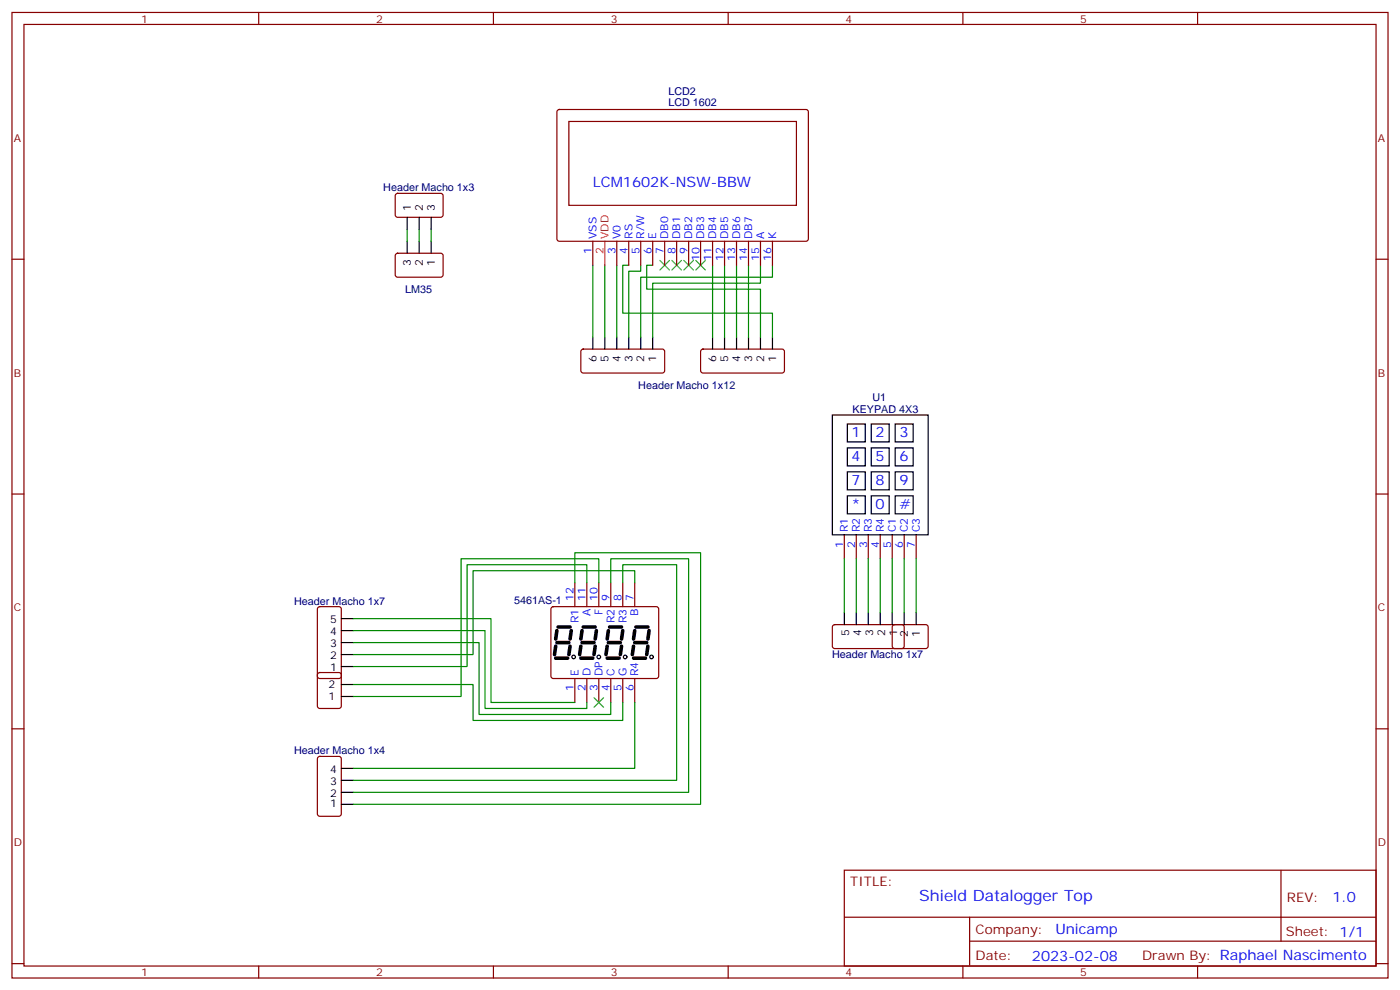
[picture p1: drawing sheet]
<svg xmlns="http://www.w3.org/2000/svg" width="412mm" height="292mm" viewBox="0 0 412 292" stroke-linecap="round" stroke-linejoin="round" font-family="sans-serif">
<g fill="none" stroke="#870000" stroke-width=".35">
<path d="M3.5 3.7h405.4v284.3h-405.4zM7.1 7.2h398.2v277.3h-398.2zM76.2 3.7v3.5M145.3 3.7v3.5M214.5 3.7v3.5M283.6 3.7v3.5M352.8 3.7v3.5M164.3 32.5l.4-.3 73 .1 .4 .6v37.7l-.7 .4h-72.9l-.5-.7v-37.4zM167.6 35.8h67v24.7h-67zM116.7 57.1l.4-.2 13 .1 .4 .6v6l-.7 .4-13-.1-.4-.6v-5.7zM3.5 76.3h3.6M116.7 74.8l.4-.2h13l.4 .7v5.9l-.7 .4h-13l-.4-.7v-5.6z"/>
<path d="M174.6 71v7.1M181.7 71v7.1M185.2 71v7.1M188.7 71v7.1M192.3 71v7.1M195.8 71v7.1M199.3 71v7.1M202.8 71v7.1M206.4 71v7.1M209.9 71v7.1M213.4 71v7.1M217 71v7.1"/>
<path d="M220.5 71v7.1M224 71v7.1M227.5 71v7.1M405.3 76.3h3.6M171.3 103l.5-.2 23.6 .1 .4 .6-.1 5.9-.6 .5-23.6-.1-.4-.7v-5.6zM206.6 103l.5-.2 23.5 .1 .5 .6-.1 5.9-.6 .5-23.6-.1-.4-.7v-5.6zM3.5 145.5h3.6M248.7 157.5v7M252.2 157.5v7M255.8 157.5v7M259.3 157.5v7M262.8 157.5v7"/>
<path d="M266.3 157.5v7M269.9 157.5v7M405.3 145.5h3.6M93.7 178.9l.5-.3h5.6l.7 .5v20l-.4 .7h-5.9l-.7-.4v-20zM162.5 178.9l.5-.3 30.6 .1 .4 .7v20l-.7 .4-30.6-.1-.4-.6v-19.7zM169.3 171.6v7M172.9 171.6v7M176.4 171.6v7M179.9 171.6v7M183.4 171.6v7M187 171.6v7M93.7 198.3l.5-.3h5.6l.7 .5v9.4l-.4 .7h-5.9l-.7-.4v-9.4z"/>
<path d="M169.3 199.8v7.1M172.9 199.8v7.1M176.4 199.8v7.1M179.9 199.8v7.1M183.4 199.8v7.1M187 199.8v7.1M245.4 184.1l.5-.2 20 .1 .4 .6v6l-.7 .4-20-.1-.4-.6v-5.7zM263.1 184.1l.4-.2 9.5 .1 .4 .6-.1 6-.6 .4-9.4-.1-.5-.6v-5.7zM3.5 214.6h3.6M405.3 214.6h3.6M93.7 223l.5-.3h5.6l.7 .5v16.5l-.4 .6-5.9 .1-.7-.5v-16.5zM248.7 256.3h156.6v28.2h-156.6z"/>
<path d="M377.3 256.3v20.9M248.7 270.1h156.5M285.6 277.2h119.6M285.6 270.1v14.1M3.5 283.8h3.6M76.2 284.5v3.5M145.3 284.5v3.5M214.5 284.5v3.5M283.6 284.5v3.5M352.8 284.5v3.5M405.3 283.8h3.6"/>
</g>
<g fill="none" stroke="#000" stroke-width=".35">
<path d="M119.9 64v3.5M119.9 71v3.6M123.5 64v3.5M123.5 71v3.6M127 64v3.5M127 71v3.6M174.6 99.3v3.5M178.2 99.3v3.5M181.7 99.3v3.5M185.2 99.3v3.5M188.7 99.3v3.5M192.3 99.3v3.5"/>
<path d="M209.9 99.3v3.5M213.4 99.3v3.5M217 99.3v3.5M220.5 99.3v3.5M224 99.3v3.5M227.5 99.3v3.5M245.2 122.2h28.2v35.3h-28.2zM249.6 124.8h5.3v5.3h-5.3zM249.6 131.9h5.3v5.3h-5.3zM249.6 139h5.3v5.3h-5.3zM256.6 124.8h5.3v5.3h-5.3zM256.6 131.9h5.3v5.3h-5.3z"/>
<path d="M256.6 139h5.3v5.3h-5.3zM263.7 124.8h5.3v5.3h-5.3zM263.7 131.9h5.3v5.3h-5.3zM263.7 139h5.3v5.3h-5.3zM249.6 146h5.3v5.3h-5.3zM256.6 146h5.3v5.3h-5.3zM263.7 146h5.3v5.3h-5.3zM100.5 196.3h3.6M100.5 192.8h3.6M100.5 189.2h3.6M100.5 185.7h3.6M100.5 182.2h3.6"/>
<path d="M248.7 180.4v3.5M252.2 180.4v3.5M255.8 180.4v3.5M259.3 180.4v3.5M262.8 180.4v3.5M266.3 180.4v3.5M269.9 180.4v3.5M100.5 205.1h3.6M100.5 201.6h3.6M100.5 236.9h3.6M100.5 233.3h3.6M100.5 229.8h3.6"/>
<path d="M100.5 226.3h3.6"/>
<circle cx="169" cy="193.5" r=".53"/>
<circle cx="176.4" cy="193.5" r=".53"/>
<circle cx="184.1" cy="193.5" r=".53"/>
<circle cx="191.9" cy="193.5" r=".53"/>
</g>
<g fill="none" stroke="#000" stroke-width="1.1">
<path d="M163.7 193.8h3.5M163.7 190.3l-.4 2.5M164 189.2h3.6M164 185.7l-.3 2.5M164.4 184.6h3.5M167.9 190.3l-.3 2.5M168.3 185.7l-.4 2.5M171.1 193.8h3.5M171.1 190.3l-.4 2.5M171.4 189.2h3.6M171.4 185.7l-.3 2.5M171.8 184.6h3.5"/>
<path d="M175.3 190.3l-.3 2.5M175.7 185.7l-.4 2.5M178.9 193.8h3.5M178.9 190.3l-.4 2.5M179.2 189.2h3.5M179.2 185.7l-.3 2.5M179.6 184.6h3.5M183.1 190.3l-.4 2.5M183.4 185.7l-.3 2.5M186.6 193.8h3.5M186.6 190.3l-.3 2.5M187 189.2h3.5"/>
<path d="M187 185.7l-.4 2.5M187.3 184.6h3.6M190.9 190.3l-.4 2.5M191.2 185.7l-.3 2.5"/>
</g>
<g fill="none" stroke="#008700" stroke-width=".35">
<path d="M119.9 67.5v3.5M123.5 67.5v3.5M127 67.5v3.5M174.6 78.1v21.2M178.2 78.1v21.2M181.7 78.1v21.2M185.2 78.1h-1.8v14.1h44.1v7.1M188.7 78.1v1.8h-3.5v19.4M192.3 78.1h-1.8v7.1h33.5v14.1M209.9 78.1v21.2M213.4 78.1v21.2M217 78.1v21.2"/>
<path d="M220.5 78.1v21.2M224 78.1v5.3h-31.7v15.9M227.5 78.1v3.5h-38.8v17.7M169.3 171.6v-8.8h37.1v74.1h-102.3M172.9 171.6v-5.3h-35.3v30h-33.5M176.4 171.6v-7.1h-40.6v40.6h-31.7M179.9 171.6v-7.1h22.9v68.8h-98.7M183.4 171.6v-5.3h15.9v63.5h-95.2M187 171.6v-3.5h-47.7v24.7h-35.2M248.7 164.5v15.9M252.2 164.5v15.9M255.8 164.5v15.9"/>
<path d="M259.3 164.5v15.9M262.8 164.5v15.9M266.3 164.5v15.9M269.9 164.5v15.9M104.1 182.2h40.5v24.7h24.7M104.1 185.7h38.8v22.9h30v-1.7M104.1 189.2h37v21.2h38.8v-3.5M104.1 201.6h35.2v10.6h44.1v-5.3M187 206.9v19.4h-82.9"/>
</g>
<path d="M194.4 76.7l2.8 2.8M197.2 76.7l-2.8 2.8M197.9 76.7l2.8 2.8M200.7 76.7l-2.8 2.8M201.4 76.7l2.9 2.8M204.3 76.7l-2.9 2.8M205 76.7l2.8 2.8M207.8 76.7l-2.8 2.8M175 205.5l2.8 2.8M177.8 205.5l-2.8 2.8" fill="none" stroke="#3c3" stroke-width=".35"/>
<path d="M178.2 71v7.1" fill="none" stroke="#f00" stroke-width=".35"/>
<text font-size="4.6" fill="#00f" x="270.8" y="265.3">Shield Datalogger Top</text>
<g font-size="4.2" fill="#00f">
<text x="174.6" y="55.2">LCM1602K-NSW-BBW</text>
<text x="250.8" y="128.8">1</text>
<text x="257.9" y="128.8">2</text>
<text x="264.9" y="128.8">3</text>
<text x="250.8" y="135.8">4</text>
<text x="257.9" y="135.8">5</text>
<text x="264.9" y="135.8">6</text>
<text x="250.8" y="142.9">7</text>
<text x="257.9" y="142.9">8</text>
<text x="264.9" y="142.9">9</text>
<text x="250.8" y="150">*</text>
<text x="257.9" y="150">0</text>
<text x="264.9" y="150">#</text>
<text x="392.5" y="265.5">1.0</text>
<text x="310.9" y="275.1">Unicamp</text>
<text x="304" y="282.9">2023-02-08</text>
</g>
<g font-size="3.9" fill="#800">
<text x="250.5" y="260.8">TITLE:</text>
<text x="379.1" y="265.5">REV:</text>
<text x="287.4" y="275">Company:</text>
<text x="378.7" y="275.7">Sheet: 1/1</text>
<text x="287.4" y="282.7">Date:</text>
<text x="336.4" y="282.8">Drawn By: Raphael Nascimento</text>
</g>
<g font-size="3.2" fill="#800">
<text x="41.6" y="6.7">1</text>
<text x="110.8" y="6.7">2</text>
<text x="179.9" y="6.7">3</text>
<text x="249.1" y="6.7">4</text>
<text x="318.2" y="6.7">5</text>
<text x="4.1" y="41.8">A</text>
<text x="405.9" y="41.8">A</text>
<text x="4.1" y="110.9">B</text>
<text x="405.9" y="110.9">B</text>
<text x="4.1" y="180.1">C</text>
<text x="405.9" y="180.1">C</text>
<text x="4.1" y="249.2">D</text>
<text x="405.9" y="249.2">D</text>
<text x="41.6" y="287.5">1</text>
<text x="110.8" y="287.5">2</text>
<text x="179.9" y="287.5">3</text>
<text x="249.1" y="287.5">4</text>
<text x="318.2" y="287.5">5</text>
</g>
<g font-size="3.2" fill="#000080">
<text x="196.9" y="28">LCD2</text>
<text x="196.9" y="31.2">LCD 1602</text>
<text x="112.9" y="56.4">Header Macho 1x3</text>
<text x="119.4" y="86.4">LM35</text>
<text x="188" y="114.5">Header Macho 1x12</text>
<text x="257" y="118.1">U1</text>
<text x="251.1" y="121.6">KEYPAD 4X3</text>
<text x="86.6" y="178">Header Macho 1x7</text>
<text x="151.4" y="178">5461AS-1</text>
<text x="245.1" y="193.9">Header Macho 1x7</text>
<text x="86.6" y="222.1">Header Macho 1x4</text>
</g>
<g font-size="3.2">
<text x="121" y="62.2" transform="rotate(-90 121 62.2)">1</text>
<text x="124.5" y="62.2" transform="rotate(-90 124.5 62.2)">2</text>
<text x="128.1" y="62.2" transform="rotate(-90 128.1 62.2)">3</text>
<text x="121" y="78.4" transform="rotate(-90 121 78.4)">3</text>
<text x="124.5" y="78.4" transform="rotate(-90 124.5 78.4)">2</text>
<text x="128.1" y="78.4" transform="rotate(-90 128.1 78.4)">1</text>
<text x="175.7" y="106.6" transform="rotate(-90 175.7 106.6)">6</text>
<text x="179.2" y="106.6" transform="rotate(-90 179.2 106.6)">5</text>
<text x="182.7" y="106.6" transform="rotate(-90 182.7 106.6)">4</text>
<text x="186.3" y="106.6" transform="rotate(-90 186.3 106.6)">3</text>
<text x="189.8" y="106.6" transform="rotate(-90 189.8 106.6)">2</text>
<text x="193.3" y="106.6" transform="rotate(-90 193.3 106.6)">1</text>
<text x="211" y="106.6" transform="rotate(-90 211 106.6)">6</text>
<text x="214.5" y="106.6" transform="rotate(-90 214.5 106.6)">5</text>
<text x="218" y="106.6" transform="rotate(-90 218 106.6)">4</text>
<text x="221.5" y="106.6" transform="rotate(-90 221.5 106.6)">3</text>
<text x="225.1" y="106.6" transform="rotate(-90 225.1 106.6)">2</text>
<text x="228.6" y="106.6" transform="rotate(-90 228.6 106.6)">1</text>
<text x="97.2" y="183.6">5</text>
<text x="97.2" y="190.6">3</text>
<text x="97.2" y="187.1">4</text>
<text x="250.1" y="187.3" transform="rotate(-90 250.1 187.3)">5</text>
<text x="253.6" y="187.3" transform="rotate(-90 253.6 187.3)">4</text>
<text x="257.2" y="187.3" transform="rotate(-90 257.2 187.3)">3</text>
<text x="260.7" y="187.3" transform="rotate(-90 260.7 187.3)">2</text>
<text x="264.2" y="187.3" transform="rotate(-90 264.2 187.3)">1</text>
<text x="267.4" y="187.7" transform="rotate(-90 267.4 187.7)">2</text>
<text x="270.9" y="187.7" transform="rotate(-90 270.9 187.7)">1</text>
<text x="97.2" y="197.7">1</text>
<text x="97.2" y="194.2">2</text>
<text x="96.8" y="202.6">2</text>
<text x="96.8" y="206.2">1</text>
<text x="97.2" y="227.7">4</text>
<text x="97.2" y="231.2">3</text>
<text x="97.2" y="237.6">1</text>
<text x="97.2" y="234.7">2</text>
</g>
<g font-size="3.2" fill="#00f">
<text x="175.7" y="70.3" transform="rotate(-90 175.7 70.3)">VSS</text>
<text x="182.7" y="70.3" transform="rotate(-90 182.7 70.3)">V0</text>
<text x="186.3" y="70.3" transform="rotate(-90 186.3 70.3)">RS</text>
<text x="189.8" y="70.3" transform="rotate(-90 189.8 70.3)">R/W</text>
<text x="193.3" y="70.3" transform="rotate(-90 193.3 70.3)">E</text>
<text x="196.8" y="70.3" transform="rotate(-90 196.8 70.3)">DB0</text>
<text x="200.4" y="70.3" transform="rotate(-90 200.4 70.3)">DB1</text>
<text x="203.9" y="70.3" transform="rotate(-90 203.9 70.3)">DB2</text>
<text x="207.4" y="70.3" transform="rotate(-90 207.4 70.3)">DB3</text>
<text x="211" y="70.3" transform="rotate(-90 211 70.3)">DB4</text>
<text x="214.5" y="70.3" transform="rotate(-90 214.5 70.3)">DB5</text>
<text x="218" y="70.3" transform="rotate(-90 218 70.3)">DB6</text>
<text x="221.5" y="70.3" transform="rotate(-90 221.5 70.3)">DB7</text>
<text x="225.1" y="70.3" transform="rotate(-90 225.1 70.3)">A</text>
<text x="228.6" y="70.3" transform="rotate(-90 228.6 70.3)">K</text>
<text x="174.3" y="74.8" transform="rotate(-90 174.3 74.8)">1</text>
<text x="181.3" y="74.8" transform="rotate(-90 181.3 74.8)">3</text>
<text x="184.9" y="74.8" transform="rotate(-90 184.9 74.8)">4</text>
<text x="188.4" y="74.8" transform="rotate(-90 188.4 74.8)">5</text>
<text x="191.9" y="74.8" transform="rotate(-90 191.9 74.8)">6</text>
<text x="195.4" y="74.8" transform="rotate(-90 195.4 74.8)">7</text>
<text x="199" y="74.8" transform="rotate(-90 199 74.8)">8</text>
<text x="202.5" y="74.8" transform="rotate(-90 202.5 74.8)">9</text>
<text x="206" y="76.8" transform="rotate(-90 206 76.8)">10</text>
<text x="209.5" y="76.8" transform="rotate(-90 209.5 76.8)">11</text>
<text x="213.1" y="76.8" transform="rotate(-90 213.1 76.8)">12</text>
<text x="216.6" y="76.8" transform="rotate(-90 216.6 76.8)">13</text>
<text x="220.1" y="76.8" transform="rotate(-90 220.1 76.8)">14</text>
<text x="223.7" y="76.8" transform="rotate(-90 223.7 76.8)">15</text>
<text x="227.2" y="76.8" transform="rotate(-90 227.2 76.8)">16</text>
<text x="248.4" y="161.3" transform="rotate(-90 248.4 161.3)">1</text>
<text x="249.8" y="156.8" transform="rotate(-90 249.8 156.8)">R1</text>
<text x="251.9" y="161.3" transform="rotate(-90 251.9 161.3)">2</text>
<text x="253.3" y="156.8" transform="rotate(-90 253.3 156.8)">R2</text>
<text x="255.4" y="161.3" transform="rotate(-90 255.4 161.3)">3</text>
<text x="256.8" y="156.8" transform="rotate(-90 256.8 156.8)">R3</text>
<text x="258.9" y="161.3" transform="rotate(-90 258.9 161.3)">4</text>
<text x="260.3" y="156.8" transform="rotate(-90 260.3 156.8)">R4</text>
<text x="262.5" y="161.3" transform="rotate(-90 262.5 161.3)">5</text>
<text x="263.9" y="156.8" transform="rotate(-90 263.9 156.8)">C1</text>
<text x="266" y="161.3" transform="rotate(-90 266 161.3)">6</text>
<text x="267.4" y="156.8" transform="rotate(-90 267.4 156.8)">C2</text>
<text x="269.5" y="161.3" transform="rotate(-90 269.5 161.3)">7</text>
<text x="270.9" y="156.8" transform="rotate(-90 270.9 156.8)">C3</text>
<text x="169" y="176.9" transform="rotate(-90 169 176.9)">12</text>
<text x="172.5" y="176.9" transform="rotate(-90 172.5 176.9)">11</text>
<text x="176" y="176.9" transform="rotate(-90 176 176.9)">10</text>
<text x="179.6" y="176.9" transform="rotate(-90 179.6 176.9)">9</text>
<text x="183.1" y="176.9" transform="rotate(-90 183.1 176.9)">8</text>
<text x="186.6" y="176.9" transform="rotate(-90 186.6 176.9)">7</text>
<text x="170.4" y="183.6" transform="rotate(-90 170.4 183.6)">R1</text>
<text x="173.9" y="181.5" transform="rotate(-90 173.9 181.5)">A</text>
<text x="177.4" y="181.2" transform="rotate(-90 177.4 181.2)">F</text>
<text x="181" y="183.6" transform="rotate(-90 181 183.6)">R2</text>
<text x="184.5" y="183.6" transform="rotate(-90 184.5 183.6)">R3</text>
<text x="188" y="181.5" transform="rotate(-90 188 181.5)">B</text>
<text x="169" y="203.6" transform="rotate(-90 169 203.6)">1</text>
<text x="170.4" y="199.1" transform="rotate(-90 170.4 199.1)">E</text>
<text x="172.5" y="203.6" transform="rotate(-90 172.5 203.6)">2</text>
<text x="173.9" y="199.1" transform="rotate(-90 173.9 199.1)">D</text>
<text x="176" y="203.6" transform="rotate(-90 176 203.6)">3</text>
<text x="177.4" y="199.1" transform="rotate(-90 177.4 199.1)">DP</text>
<text x="179.6" y="203.6" transform="rotate(-90 179.6 203.6)">4</text>
<text x="181" y="199.1" transform="rotate(-90 181 199.1)">C</text>
<text x="183.1" y="203.6" transform="rotate(-90 183.1 203.6)">5</text>
<text x="184.5" y="199.1" transform="rotate(-90 184.5 199.1)">G</text>
<text x="186.6" y="203.6" transform="rotate(-90 186.6 203.6)">6</text>
<text x="188" y="199.1" transform="rotate(-90 188 199.1)">R4</text>
</g>
<g font-size="3.2" fill="#f00">
<text x="179.2" y="70.3" transform="rotate(-90 179.2 70.3)">VDD</text>
<text x="177.8" y="74.8" transform="rotate(-90 177.8 74.8)">2</text>
</g>
</svg>
